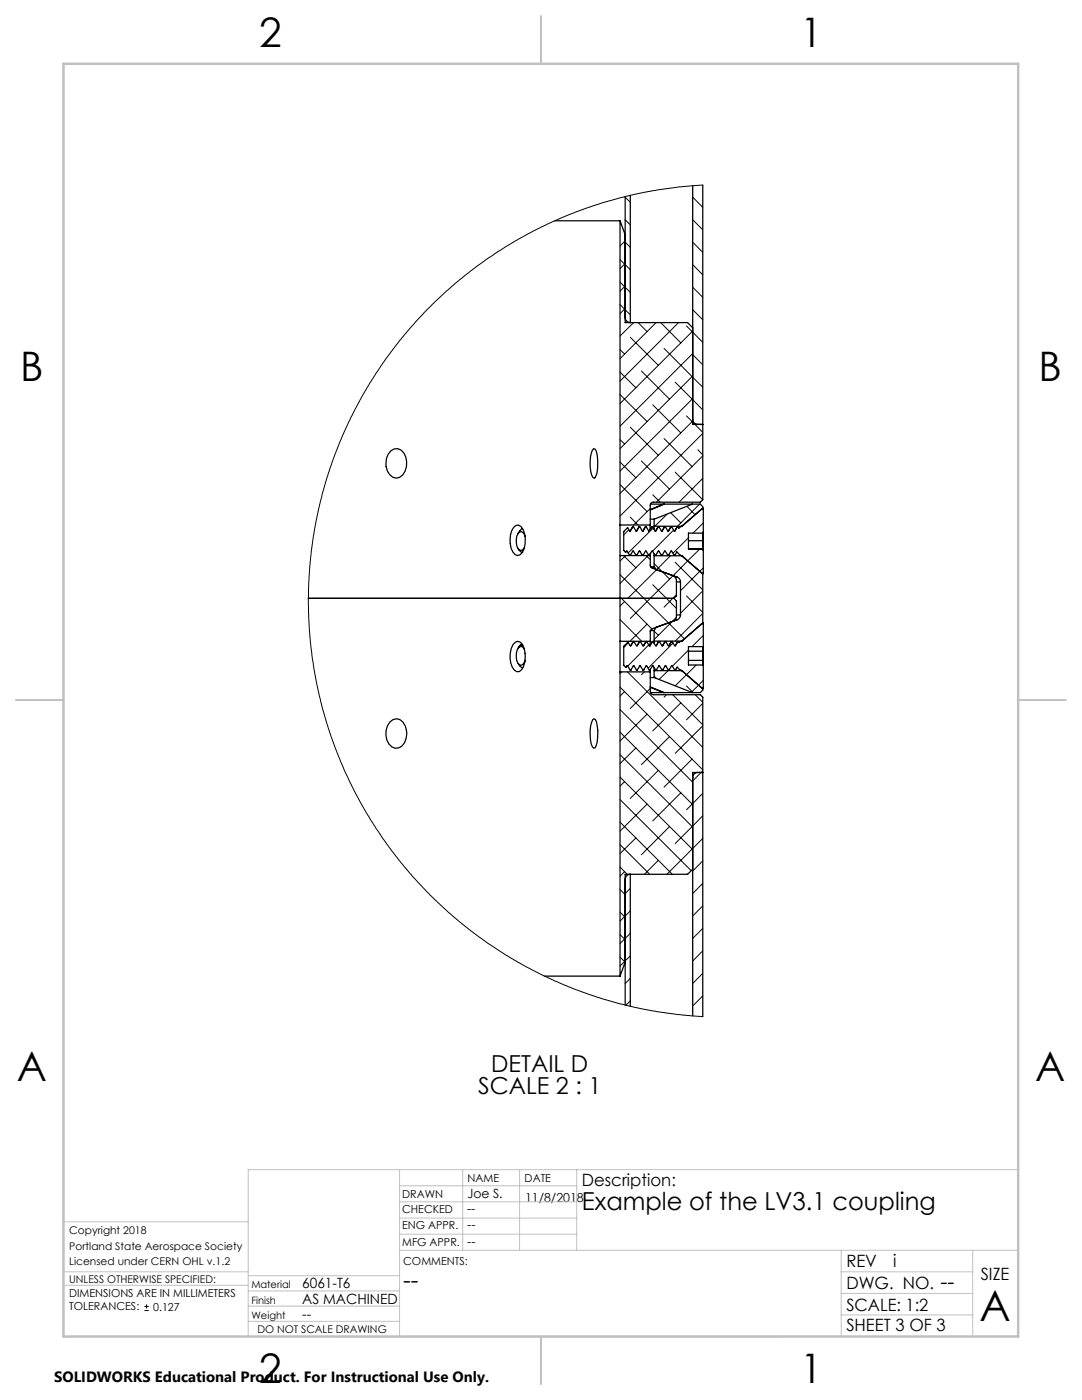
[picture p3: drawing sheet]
<svg xmlns="http://www.w3.org/2000/svg" width="216mm" height="279mm" viewBox="0 0 216 279" stroke-linecap="round" stroke-linejoin="round" font-family="sans-serif">
<g fill="none" stroke="#000" stroke-width=".2">
<path d="M124.7 39.4l1.1 1M138.2 39.3l2 2.1M140.2 36.9l-4.6 .4-4.5 .6-7.1 1.5-6.7 2-7.1 2.9-6.2 3.1-7 4.4-5.9 4.5-5.9 5.5-5.4 6.1-2.7 3.5-2.2 3.2-2.8 4.7-1.5 2.9-2.9 6.3-2.5 6.9-1.3 4.7-.9 4-1.1 7.4-.4 7.7 .1 4.1 .3 4.6 .5 3.9 .7 4.3 1.1 4.8 1 3.4 2.3 6.6 3.2 7 2.4 4.3 1.9 3.1 4.7 6.5 2.5 2.9 2.8 3.1 6.2 5.8 5.9 4.5 3.9 2.5 3.6 2.1 6.1 3.1 7.5 2.9 7 2 5.9 1.2 4.3 .6 4.8 .4M123.7 56.3l2.1 2M123.7 51.8l.9 .9M123.9 44.5l-.2 .1M124.7 48.1l-1 1M124.7 52.6l-1 1M124.7 57.1l-1 1M124.7 52.8l1.1 1M124.7 43.9l1.1 1M124.7 48.3l1.1 1.1"/>
<path d="M138.2 57.3l2 2M138.2 52.8l2 2.1M138.2 48.3l2 2.1M138.2 43.9l2 2M123.7 78.7l5.4 5.4M123.7 74.3l3.2 3.1M123.7 69.8l.9 .9M123.7 60.8l2.1 2M124.7 61.6l-1 1M125.8 67.3l5.6 5.6M126.4 64.4l-2.7 2.7M127.3 64.4l1.8 1.8"/>
<path d="M128 74l5.6 5.7M130.9 64.4l-7.2 7.2M131.8 64.4l4.1 4M132.5 69.5l5.6 5.7M134.7 76.3l5.5 5.5M135.4 64.4l-11.7 11.7M137 65.1l3.2 3.2M138.2 66.1l-14.5 14.4M138.2 70.6l-14.5 14.5M138.2 75l-14.5 14.5M138.2 79.6l-14.5 14.4M138.2 75.3l2 2"/>
<path d="M138.2 70.8l2 2M138.2 61.8l2 2M123.7 96.7l5.4 5.4M123.7 92.2l3.2 3.2M123.7 87.7l.9 .9M125.8 85.3l5.6 5.6M128 92l5.6 5.6M130.2 98.7l1.5 1.5M130.2 80.8l5.7 5.6M132.5 87.5l5.6 5.6M134.7 94.2l5.5 5.5M137 83l3.2 3.3"/>
<path d="M138.2 84.2l.5 .5M138.3 84l-14.6 14.5M139.2 89.7l1 1.1M140.2 86.5l-16.5 16.5M140.2 91l-9.2 9.2M140.2 95.5l-4.7 4.7M123.7 114.7l12.9 12.8M124 119.4l6.1 6.1M124.4 110.9l2.5 2.4M124.8 110.9l-1.1 1.1M125.5 105.7l-1 1.1M125.8 103.2l1.5 1.6"/>
<path d="M128.9 110.9l.9 .8M129.3 110.9l-5.6 5.6M129.8 101.5l-3.4 3.3M129.9 110.3l-.5 .5M130.2 116.7l4.8 4.7M130.4 105.4l-5.1 4.9M130.5 112.5l3.1 3.1M133.1 102.6l-2.4 2.4M133.8 110.9l-8.5 8.5M133.8 102.3l2.1 2.1M134.4 105.8l-4.2 4.2M134.7 112.2l5.5 5.5"/>
<path d="M135 118.7l-2.5 2.5M137 118.9l3.2 3.3M137.1 101l1.6 1.7M137.4 107.3l-3.1 3.1M139.6 100.6l-4.4 4.4M139.6 109.6l-13.8 13.8M140.2 117.9l-4.4 4.5M140.3 104.4l-2 2M140.3 113.3l-4.5 4.6M123.7 137.1l16.5 16.5M123.7 123.6l4.4 4.4M124.1 134.1l-.4 .3"/>
<path d="M124.6 138l-.9 .9M124.6 120.1l-.9 .9M125.2 134.1l15 15.1M125.4 128.3l-.9 .9M128.6 134.1l-.6 .6M129.1 124.6l-3.4 3.4M129.4 128.7l-4.1 4.2M129.7 134.1h.1M129.8 137.4l-4 4M130.5 134.9l.5 .5M130.5 126l.9 .8M133 138.6l-.5 .5"/>
<path d="M133.3 133.8l-1.8 1.8M133.6 133.5l-.2 .2M134.2 138.6l6 6M134.3 128.3l-5 5M135 123.2l-4.5 4.4M135.8 122.2l.1 .1M137 136.9l1.3 1.3M137.4 129.8l-3.2 3.2M138.7 138.6l1.5 1.6M138.9 132.7l-4.2 4.2M140.2 122.4l-5.5 5.6M140.3 135.8l-2.3 2.3"/>
<path d="M140.3 126.8l-2.2 2.2M123.7 159.6l14.2 14.1M123.7 155.1l14.5 14.4M123.7 150.6l14.5 14.5M123.7 146.1l14.5 14.5M123.7 141.6l14.5 14.5M124.6 156l-.9 .9M126.9 149.3l-3.2 3.1M129.1 142.5l-5.4 5.4M131.4 153.7l-5.6 5.6M133.6 147l-5.6 5.6M135.9 158.2l-5.7 5.6"/>
<path d="M135.9 140.3l-5.7 5.6M138.1 151.5l-5.6 5.6M140.2 158.3l-3.2 3.3M140.2 153.8l-2 2.1M140.2 144.9l-5.5 5.5M140.2 140.4l-3.2 3.3M123.7 177.5l1 1M123.7 173l1.6 1.6M123.7 168.6l5.9 5.9M123.7 164.1l10.5 10.4M124.6 174l-.9 .8M125.8 177.3l-1.1 1"/>
<path d="M126.9 167.2l-3.2 3.2M129.1 160.5l-5.4 5.4M131.4 171.7l-2.8 2.8M133.6 165l-5.6 5.6M138.1 169.4l-5 5.1M140.2 167.3l-2 2M140.2 162.8l-5.5 5.5M140.2 171.8l-2 2M140.2 176.3l-2 2M123.7 191l1 1M123.7 186.5l1 1M123.7 182l1 1.1"/>
<path d="M124.6 191.9l-.9 .9M125.8 186.3l-2.1 2M125.8 181.8l-2.1 2M125.8 195.3l-1.1 1M125.8 199.7l-.9 .9M125.8 190.8l-1.1 1M140.2 180.8l-2 2M140.2 185.3l-2 2M140.2 189.8l-2 2M140.2 194.2l-2 2.1M140.2 198.8l-2 2M28.8 261.5h.9"/>
<path d="M28.8 260.7h.9M29.2 260.3v.8"/>
</g>
<path d="M203.2 233.4v32.1" fill="none" stroke="#c0c0c0" stroke-width=".2" stroke-dasharray="15.2 1.3 1.3 1.3" stroke-dashoffset="1.1"/>
<g fill="none" stroke="#c0c0c0" stroke-width=".2">
<path d="M79.7 233.4v33.3M79.7 239.9h35.4M79.7 236.6h35.4M92.3 233.4v16.1M103.7 233.4v16.1M115.1 233.4v16.1M203.2 233.4h-153.7v33.3M12.7 256.5h36.8M12.7 253.8h36.8M49.5 243.8h-36.8v22.9M49.5 254.6h30.2M49.5 257.6h30.2"/>
<path d="M79.7 249.5h123.5M79.7 246.3h35.4M79.7 243.1h35.4M167.9 249.5v17.2M167.9 258.1h26.2M167.9 253.8h26.2M194.1 249.5v17.2M49.5 263.7h30.2M49.5 260.7h30.2M68.1 266.7h86.8M167.9 262.4h26.2"/>
</g>
<path d="M108 3.2v9.5M3.1 139.7h9.6M203.2 139.7h9.5M108 266.7v9.6" fill="none" stroke="#c0c0c0" stroke-width=".25"/>
<path d="M12.7 12.7h190.5v254h-190.5z" fill="none" stroke="#c0c0c0" stroke-width=".5"/>
<g fill="none" stroke="#000" stroke-width=".25">
<path d="M124.7 39.2v25.2h12.5l1 1M125.8 39v25.4a1.02 1.02 0 0 1-1.1-1M138.2 37.1v47.6h2M140.2 36.9v62.8l-.5 .5h-9.3a.6 .6 0 0 0-.6 .7v3.9M110.7 44.1h13M123.7 44.1v60.7M123.7 44.1l1 2.7M78 90a1.66 1.66 0 0 1 2.6 .4 3.6 3.6 0 0 1-.8 4.8 1.84 1.84 0 0 1-2.5-1.2 3.9 3.9 0 0 1 .7-4zM118.5 89.5l.2 .1a7.6 7.6 0 0 1 0 5.8h-.2a2.73 2.73 0 0 1-.7-2.3 5.5 5.5 0 0 1 .7-3.6zM138.2 83.7a.97 .97 0 0 0 1 1M61.5 119.4h73M102.5 105.2l.5-.4h.5a2.83 2.83 0 0 1 1.3 2.7 3.7 3.7 0 0 1-1 3.2l-.5 .2a2.39 2.39 0 0 1-1.5-2.4 4.5 4.5 0 0 1 .7-3.3z"/>
<path d="M103.4 109.5l.2 .4M103.6 109.8l.3 .3 .4 .1M103.8 105.9l-.4 .5M104.2 105.5l-.4 .4M104.8 107l-.4-.7-.3-.2a1.31 1.31 0 0 0-1.1 1.6 1.98 1.98 0 0 0 .8 2.2l.4-.1 .4-.5M123.7 104.8v6.1M123.7 110.9h6.1M123.7 110.9v17.1M123.7 104.8h6.1M125.8 110.8l.5-.8h.1l.5 .8h.1M125.8 106h-.2l-.4-.7-.7 .8v3.8l.3 .3 .3-.2 .5 .8h.2M125.8 110.7v.1"/>
<path d="M126.3 105.1l-.5 .9M126.3 105.1h.1l.5 .9h.1M127 110.8l.5-.8h.2l.5 .8h.1M127.1 110.7l-.1 .1M127.5 105.1l-.5 .9M127.5 105.1h.2l.5 .9h.1M128.3 110.8l.5-.8h.1l.5 .8h.2M128.4 110.7l-.1 .1M128.8 105.1l-.5 .9M128.8 105.1h.1l.5 .9h.2M129.6 110.8l.5-.8h.1l.5 .8h.1M129.6 110.7v.1"/>
<path d="M129.7 110.8l.1 .1M129.8 103.6h.7M129.8 104.8l-.1 .9M129.8 110.9v2.1l.3 .3 5 1.9M129.8 100.6h2.7M129.8 113.1h.7M130.1 105.1l-.5 .9M130.1 105.1h.1l.5 .9h.1M130.5 105v.7M130.5 110.5v.4M130.5 113.1l.5 .6M130.5 103.6v1.4"/>
<path d="M130.5 110.9v2.2M130.5 110.9h5.6l4.1 3.6M130.5 105h5.6M130.8 110.8l.5-.8h.2l.5 .8h.1M130.9 110.7l-.1 .1M131.3 105.1l-.5 .9M131.3 105.1h.2l.5 .9h.1M132.1 110.8l.5-.8h.2l.4 .8h.2M132.2 110.7l-.1 .1M132.4 100.6l-2.6 1.1M132.5 100.6h5.6M132.5 100.6l-2.7 1.2"/>
<path d="M132.6 105.1l-.5 .9M132.6 105.1h.2l.4 .9h.2M133.4 110.8l.5-.8h.1l.5 .8h.2M133.5 110.7l-.1 .1M133.9 105.1l-.5 .9M133.9 105.1h.1l.5 .9h.2M134.5 119.4l.5 .5v3.3l-.4 .7M134.6 115l.4 .6v3.3l-.5 .5M134.7 115.2h.4M134.7 110.7v.1M135 116.1h.8M135.1 115.2a1.03 1.03 0 0 1 .7 .9"/>
<path d="M135.1 105.1l-.4 .9M135.8 116.1v6.6M136.1 105l-.6 .4-.4-.3M136.1 105l4-3.5h.2v4.7M137.4 109.5h2.9M137.4 107.9h2.9M138.1 100.6h1.6l.5 .5v.5M138.1 100.6l-7.6 3M140.2 106.4h-2.8v3.2h2.8M140.2 109.6l.1 .2M140.2 114.5v10M140.2 101.4l-4.1 3.6"/>
<path d="M140.3 109.8v4.6h-.2l-5.1-4.3-.3 .7M140.3 106.2v.2M140.3 109.5l-.1 .1M140.3 109.5v.3M140.3 107.9l-.1 .8 .1 .8M140.3 107.9v1.6M140.3 106.4l-.1 1 .1 .5M140.3 106.4v1.5M140.3 106.2l-.1 .2M140.3 106.4h-.1M102.4 128.6l.4-.4 .5-.2a2.23 2.23 0 0 1 1.5 2.4 4.1 4.1 0 0 1-1.2 3.6l-.4 .1a2.87 2.87 0 0 1-1.4-2.8v-.9zM103.4 132.4l.3 .5"/>
<path d="M103.8 132.9l.5 .4M103.9 128.7l-.5 .6M104.2 128.6l-.7 .7M104.2 128.9a.58 .58 0 0 0-.7 .4M104.3 128.9h-.2l-.6 .4M104.7 129.6l-.5-.5-.3-.1a1.84 1.84 0 0 0-.9 2 1.51 1.51 0 0 0 1 1.8l.4-.2 .4-.8M123.7 128v6.1M123.7 128h6.1M123.7 134.1v60.7M123.7 134.1h6.1M124.6 128.9h.1M124.6 128.9l.7-.8 .4 .8h.2"/>
<path d="M124.6 128.9l-.1 .1v3.8l.4 .4M124.9 133.2l.2-.3h.1l.5 .8h.2M125 133.1l-.1 .1M125.9 133.7l.5-.8h.1l.5 .8h.1M125.9 133.6v.1M126.3 128.1l-.4 .8M126.4 128l-.5 .9M126.5 128l.5 .9h.1M127.1 133.7l.5-.8h.2l.5 .8h.1M127.2 133.6l-.1 .1M127.6 128.1l-.5 .8M127.6 128l-.5 .9"/>
<path d="M127.8 128l.5 .9h.1M128.4 133.7l.5-.8h.1l.5 .8h.2M128.5 133.6l-.1 .1M128.9 128.1l-.5 .8M128.9 128l-.5 .9M129 128l.5 .9h.2M129.7 133.7l.5-.8h.1l.5 .8h.2M129.7 128.9l.5-.9h.1l.5 .9h.2M129.7 133.6l.1 .5M129.8 135.2h.7M129.8 134.1v3.9a.6 .6 0 0 0 .6 .6h9.3l.5 .5v63.8M129.8 128l-.1 .9"/>
<path d="M129.8 137.1l2.7 1.1M129.8 133.6l-.1 .1M129.8 137.2l2.6 1M129.8 125.8h.7M129.8 138.2h2.7M130.1 128.1l-.4 .8M130.5 133.2v.6M130.5 128v.4M130.5 125.8v2.2M130.5 133.8v1.4M130.5 135.2l7.6 3M130.5 133.8h5.6l4.1 3.7"/>
<path d="M130.9 125.2l-.4 .6M131 133.7l.4-.8h.2l.5 .8h.1M131 128.9l.4-.9h.2l.5 .9h.1M131 133.6v.1M131.4 128.1l-.4 .8M132.2 133.7l.5-.8h.2l.5 .8h.1M132.2 128.9l.5-.9h.2l.5 .9h.1M132.3 133.6l-.1 .1M132.5 138.2h5.6M132.7 128.1l-.5 .8M133.5 133.7l.5-.8h.1l.5 .8h.2M133.5 128.9l.5-.9h.1l.5 .9h.2"/>
<path d="M133.6 133.6l-.1 .1M133.9 128.1l-.4 .8M134.7 123.7h.4M134.8 133.7l.3-.6 .6 .6 .4 .2M134.8 128.9l.5-.9 .2 .2 .2-.2h.3l4.1-3.6h.2v4.6M134.8 133.6v.1M135 122.7h.8M135.1 123.7l-5.2 1.9-.1 .3v2.1M135.2 128.1l-.4 .8M135.8 122.7a1.03 1.03 0 0 1-.7 1M137.4 130h2.9M137.4 131.8h2.9"/>
<path d="M140.2 137.4v.3l-.5 .5h-1.6M140.2 124.3l-4.1 3.7h-5.6M140.3 129l-.1 .5 .1 .5M140.3 131.8l-.1 .4 .1 .5M140.3 129v1M140.3 131.8v.9M140.3 130l-.1 1.2 .1 .6M140.3 130v1.8M140.3 129h-2.9v3.7h2.9M140.3 132.7v4.7h-.2M77.8 144.1a1.73 1.73 0 0 1 1.8-.6 1.73 1.73 0 0 1 1.3 1.4 3.8 3.8 0 0 1-.7 4 1.66 1.66 0 0 1-2.6-.4 3.8 3.8 0 0 1 .2-4.4zM118.3 143.6l.2-.2 .3 .2a8.1 8.1 0 0 1-.1 5.7h-.2a6.3 6.3 0 0 1-.4-5.2z"/>
<path d="M139.2 154.2a.97 .97 0 0 0-1 1M140.2 154.2h-2v48.5M124.7 175.5a1.02 1.02 0 0 1 1.1-1v26.3M138.2 173.5l-1 1h-12.5v26.1M108.7 194.8h15M124.7 192l-1 2.8"/>
</g>
<text font-size="8.5" x="195.5" y="263.6">A</text>
<g font-size="8.1">
<text x="51.7" y="9.3">2</text>
<text x="159.7" y="9.3">1</text>
<text x="4" y="76">B</text>
<text x="207.2" y="76">B</text>
<text x="3.3" y="215.7">A</text>
<text x="206.5" y="215.7">A</text>
<text x="51.7" y="276">2</text>
<text x="159.7" y="276">1</text>
</g>
<text font-size="4.9" x="116.1" y="241.4">Example of the LV3.1 coupling</text>
<g font-size="4.7">
<text x="98" y="213.9">DETAIL D</text>
<text x="95.4" y="218.4">SCALE 2 : 1</text>
<text x="80.5" y="257.1">--</text>
</g>
<text font-size="4.2" x="187.7" y="257.2">--</text>
<text font-size="3.5" x="178.2" y="252.9">i</text>
<g font-size="3.4">
<text x="116.1" y="236.6">Description:</text>
<text x="168.9" y="252.9">REV</text>
<text x="168.9" y="257.2">DWG. NO.</text>
<text x="195.7" y="255.4">SIZE</text>
<text x="168.9" y="261.6">SCALE: 1:2</text>
<text x="168.9" y="265.7">SHEET 3 OF 3</text>
</g>
<text font-size="3" x="10.8" y="275.7">SOLIDWORKS Educational Product. For Instructional Use Only.</text>
<g font-size="2.8">
<text x="60.3" y="257.1">6061-T6</text>
<text x="60.3" y="263.2">--</text>
<text x="60.3" y="260.3">AS MACHINED</text>
</g>
<g font-size="2.5">
<text x="93.3" y="239">Joe S.</text>
<text x="104.8" y="239.9">11/8/2018</text>
<text x="93.2" y="242">--</text>
<text x="93.2" y="245.4">--</text>
<text x="93.2" y="248.7">--</text>
</g>
<g font-size="2.2">
<text x="80.2" y="239">DRAWN</text>
<text x="93.3" y="235.8">NAME</text>
<text x="104.7" y="235.8">DATE</text>
<text x="80.2" y="245.4">ENG APPR.</text>
<text x="80.2" y="242">CHECKED</text>
<text x="80.2" y="248.7">MFG APPR.</text>
<text x="80.5" y="252.4">COMMENTS:</text>
<text x="13.8" y="258.9">DIMENSIONS ARE IN MILLIMETERS</text>
<text x="13.8" y="261.5">TOLERANCES:</text>
<text x="30.6" y="261.5">0.127</text>
</g>
<g font-size="2.1">
<text x="13.8" y="246.3">Copyright 2018</text>
<text x="13.8" y="249.4">Portland State Aerospace Society</text>
<text x="13.8" y="252.5">Licensed under CERN OHL v.1.2</text>
<text x="13.8" y="256">UNLESS OTHERWISE SPECIFIED:</text>
<text x="51.4" y="266">DO NOT SCALE DRAWING</text>
</g>
<g font-size="2">
<text x="50.2" y="257.1">Material</text>
<text x="50.2" y="263.2">Weight</text>
<text x="50.2" y="260.2">Finish</text>
</g>
</svg>
